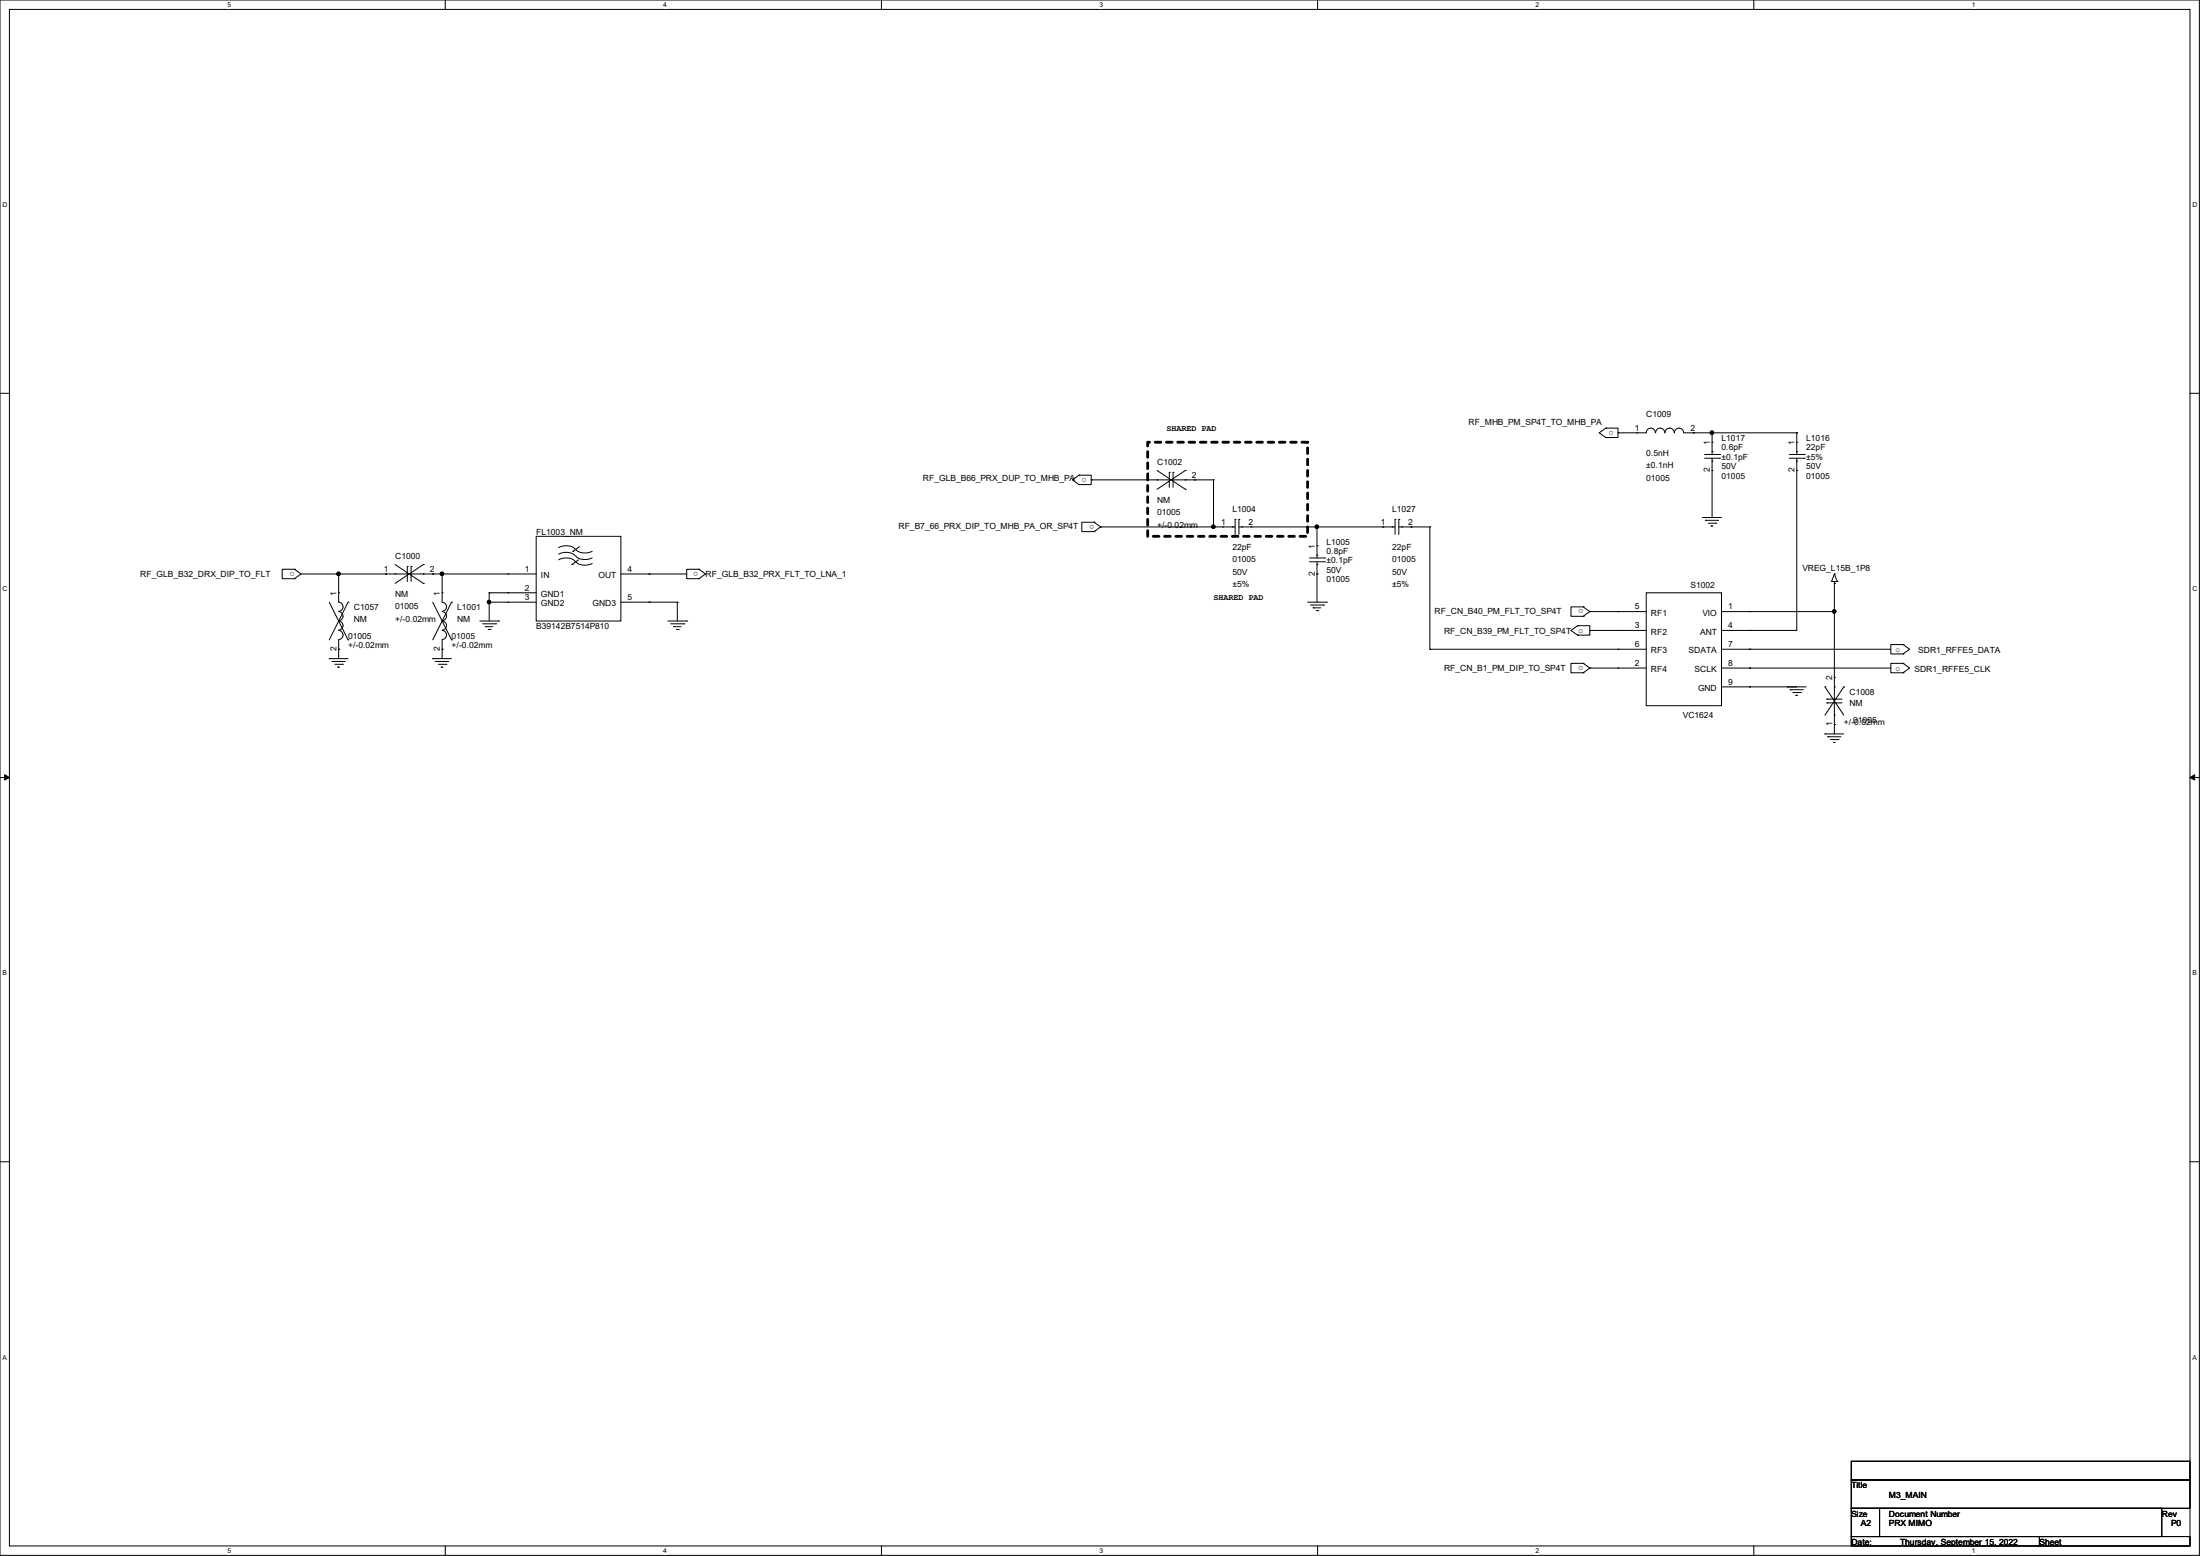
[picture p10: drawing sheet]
<svg xmlns="http://www.w3.org/2000/svg" width="297mm" height="210mm" viewBox="0 0 297 210" stroke-linecap="round" stroke-linejoin="round" font-family="sans-serif">
<path d="M0 0h296.9v209.9h-296.9zM1.3 1.3h294.4v207.4h-294.4z" fill="none" stroke="#000" stroke-width=".14"/>
<g fill="#fff">
<path d="M30.7 .1h.5v1h-.5z"/>
<path d="M30.7 208.8h.5v1h-.5z"/>
</g>
<path d="M60.1 0v1.3M60.1 208.7v1.2" fill="none" stroke="#000" stroke-width=".14"/>
<g fill="#fff">
<path d="M89.5 .1h.5v1h-.5z"/>
<path d="M89.5 208.8h.5v1h-.5z"/>
</g>
<path d="M119 0v1.3M119 208.7v1.2" fill="none" stroke="#000" stroke-width=".14"/>
<g fill="#fff">
<path d="M148.4 .1h.5v1h-.5z"/>
<path d="M148.4 208.8h.5v1h-.5z"/>
</g>
<path d="M177.9 0v1.3M177.9 208.7v1.2" fill="none" stroke="#000" stroke-width=".14"/>
<g fill="#fff">
<path d="M207.3 .1h.5v1h-.5z"/>
<path d="M207.3 208.8h.5v1h-.5z"/>
</g>
<path d="M236.8 0v1.3M236.8 208.7v1.2" fill="none" stroke="#000" stroke-width=".14"/>
<g fill="#fff">
<path d="M266.2 .1h.5v1h-.5z"/>
<path d="M266.2 208.8h.5v1h-.5z"/>
<path d="M.3 27.2h.7v1h-.7z"/>
<path d="M296 27.2h.6v1h-.6z"/>
<path d="M.3 79h.7v1h-.7z"/>
<path d="M296 79h.6v1h-.6z"/>
</g>
<path d="M0 53.1h1.3M295.7 53.1h1.2" fill="none" stroke="#000" stroke-width=".14"/>
<g fill="#fff">
<path d="M.3 130.9h.6v1h-.6z"/>
<path d="M296 130.9h.6v1h-.6z"/>
</g>
<path d="M0 104.9h1.3M295.7 104.9h1.2" fill="none" stroke="#000" stroke-width=".14"/>
<path d="M.6 104.6l.7 .3-.7 .4zM295.7 104.9l.6-.3v.7z" fill="#000" stroke="#000" stroke-width=".14"/>
<g fill="#fff">
<path d="M.3 182.7h.6v1h-.6z"/>
<path d="M296 182.7h.5v1h-.5z"/>
</g>
<g fill="none" stroke="#000" stroke-width=".14">
<path d="M216.8 59.1h.1M216.8 57.8h.1M216.8 57.8h1.6v1.3h-1.6M216.8 57.8l-.9 .6 .9 .7M218.4 58.4h.1M221 58.4h.1M223.5 58.4a.61 .61 0 0 0-.6-.6 .61 .61 0 0 0-.7 .6h-3.8M224.7 58.4a.61 .61 0 0 0-.6-.6 .61 .61 0 0 0-.6 .6M226 58.4a.61 .61 0 0 0-.6-.6 .61 .61 0 0 0-.6 .6M227.3 58.4a.61 .61 0 0 0-.6-.6 .61 .61 0 0 0-.6 .6M227.3 58.4h15.3M228.6 58.4h.1"/>
<path d="M231.1 59.7h.1M231.1 58.4h.1M231.1 58.4v2.9M242.6 59.7h.1M242.6 58.4h.1M242.6 58.4v2.9M39.8 78.1h.1M39.8 76.8h.1M39.8 76.8h-1.7v1.3h1.7M39.8 76.8l.8 .7M40.6 77.5l-.8 .6M40.6 77.5h14.4"/>
<path d="M45.7 77.5v3.8a.61 .61 0 0 1 .6 .6 .61 .61 0 0 1-.6 .6M45.7 77.5h.1M52.1 77.5h.1M53.3 77.5h.1M53.3 76.2l3.8 2.5M55 76.5h.1M55 76.5v2M55.5 76.5h.1M55.5 77.5h16.9M55.5 76.5v2M57.1 77.5h.1M57.1 78.7h.1"/>
<path d="M57.1 76.2h.1M57.1 76.2l-3.8 2.5M58.4 77.5h.1M59.7 77.5v3.8a.61 .61 0 0 1 .6 .6 .61 .61 0 0 1-.6 .6M59.7 77.5h.1M68.6 77.5h.1M72.4 72.4h11.4v11.4h-11.4zM75.4 73.9a1.88 1.88 0 0 1 2.3 .3M75.4 75.6a1.88 1.88 0 0 1 2.3 .2M75.4 74.8a1.88 1.88 0 0 1 2.3 .3M77.2 76.2h.1M77.3 74.4h.1"/>
<path d="M77.8 75.1a1.94 1.94 0 0 0 2.2 .2M77.8 75.8a1.94 1.94 0 0 0 2.2 .3M77.8 74.2a1.94 1.94 0 0 0 2.2 .2M78.1 75.6l-.9 .6M78.2 73.8l-.9 .6M83.8 77.5h8.9M87.6 77.5h.1M94.4 78.1h.1M94.4 76.8h.1M94.4 76.8h-1.7v1.3h1.7M94.4 76.8l.8 .7-.8 .6M145.7 65.4h.1"/>
<path d="M145.7 64.1h.1M145.7 64.1h1.6v1.3h-1.6M145.7 64.1l-.9 .7 .9 .6M147.3 64.8h.1M147.3 64.8h10.6M147.7 71.8h.1M147.7 70.5h.1M147.7 70.5h-1.7v1.3h1.7M147.7 70.5l.9 .6M148.6 71.1h.1M148.6 71.1l-.9 .7M148.6 71.1h18.2"/>
<path d="M154.9 64.8h.1M156.2 64.8h.1M156.2 63.5l3.8 2.5M157.9 63.8h.1M157.9 63.8v2M158.4 63.8h.1M158.4 63.8v2M158.4 64.8h5.4M160 64.8h.1M160 66h.1M160 63.5h.1M160 63.5l-3.8 2.5"/>
<path d="M161.3 64.8h.1M163.8 64.8h.1M163.8 71.1h.1M163.8 64.8v6.3M165.1 71.1h.1M166.4 71.1h.1M166.8 70.1h.1M166.8 70.1v2M167.3 70.1h.1M167.3 71.1h21M167.3 70.1v2M167.6 71.1h.1"/>
<path d="M168.9 71.1h.1M176.8 75.3h2M176.8 75.8h2M177.8 74.9h.1M177.8 76.2h.1M177.8 73.7h.1M177.8 77.5h.1M177.8 71.1h.1M177.8 71.1v4.2M177.8 75.8v5.5M178.8 75.3h.1M178.8 75.8h.1"/>
<path d="M186.7 71.1h.1M188 71.1h.1M188.3 70.1h.1M188.3 70.1v2M188.8 70.1h.1M188.8 70.1v2M188.8 71.1h4.2M189.2 71.1h.1M190.5 71.1h.1M193 71.1h.1M193 71.1v16.5M229.9 69.8h.1"/>
<path d="M229.9 69.8h2.5M230.1 61.3h2.1M230.1 61.8h2.1M230.3 70.2h.1M230.3 70.2h1.7M230.6 70.6h1M231 71h.1M231 71h.3M231.1 61h.1M231.1 62.2h.1M231.1 63.5h.1M231.1 69.8h.1"/>
<path d="M231.1 61.8v8M231.6 70.6h.1M232.2 61.3h.1M232.2 61.8h.1M241.6 61.3h2M241.6 61.8h2M242.6 61h.1M242.6 62.2h.1M242.6 63.5h.1M242.6 61.8v23.3h-10.2M243.6 61.3h.1M243.6 61.8h.1"/>
<path d="M247.3 78.5h.1M247.3 78.5h.7M247.6 78.7h.1M247.6 77.5h.1M247.6 78.5v15.9M247.6 77.5l-.3 1M247.6 77.5l.4 1M248 78.5h.1M44.4 88.9h.1M44.4 88.9h2.6M44.4 81.3l2.6 5.1M44.8 89.3h.1"/>
<path d="M44.8 89.3h1.8M45.2 89.7h1M45.6 90h.1M45.6 90h.2M45.7 82.5a.61 .61 0 0 1 .6 .7 .61 .61 0 0 1-.6 .6M45.7 83.8a.61 .61 0 0 1 .6 .6 .61 .61 0 0 1-.6 .6M45.7 85.1a.61 .61 0 0 1 .6 .6 .61 .61 0 0 1-.6 .6M45.7 80h.1M45.7 87.6h.1M45.7 86.4v2.5M46.2 89.7h.1M47 81.3h.1"/>
<path d="M47 86.4h.1M47 81.3l-2.6 5.1M58.4 88.9h.1M58.4 88.9h2.6M58.4 81.3l2.6 5.1M58.8 89.3h.1M58.8 89.3h1.8M59.2 89.7h1M59.6 90h.1M59.6 90h.2M59.7 82.5a.61 .61 0 0 1 .6 .7 .61 .61 0 0 1-.6 .6M59.7 83.8a.61 .61 0 0 1 .6 .6 .61 .61 0 0 1-.6 .6"/>
<path d="M59.7 85.1a.61 .61 0 0 1 .6 .6 .61 .61 0 0 1-.6 .6M59.7 80h.1M59.7 87.6h.1M59.7 86.4v2.5M60.2 89.7h.1M61 81.3h.1M61 86.4h.1M61 81.3l-2.6 5.1M64.8 83.8h2.5M65.2 84.2h1.7M65.5 84.6h.1M65.5 84.6h1"/>
<path d="M65.9 85h.3M66 80h.1M66 81.3h.1M66 81.3h6.4M66 80h6.4M66 80v3.8M66.2 85h.1M66.9 84.2h.1M67.3 83.8h.1M68.6 81.3h.1M68.6 80h.1M83.8 81.3h7.6"/>
<path d="M87.6 81.3h.1M90.2 83.8h2.5M90.6 84.2h1.7M90.9 84.6h.1M90.9 84.6h1M91.3 85h.3M91.4 81.3h.1M91.4 81.3v2.5M91.6 85h.1M92.3 84.2h.1M92.7 83.8h.1M176.5 81.3h2.6"/>
<path d="M176.9 81.7h1.8M177.3 82h.1M177.3 82h1M177.7 82.4h.2M177.9 82.4h.1M178.7 81.7h.1M179.1 81.3h.1M193 87.6h.1M193 87.6h29.2M213 84.5h.1M213 85.7h.1M213 84.5h1.6v1.2h-1.6"/>
<path d="M213 84.5l-.9 .6 .9 .6M213.7 83.2h.1M213.7 81.9h.1M213.7 81.9h-1.6v1.3h1.6M213.7 90.8h.1M213.7 89.5h.1M213.7 89.5h-1.6v1.3h1.6M213.7 81.9l.9 .6M213.7 89.5l.9 .7M214.6 82.5h.1M214.6 90.2h.1M214.6 85.1h.1"/>
<path d="M214.6 82.5l-.9 .7M214.6 90.2l-.9 .6M214.6 82.5h7.6M214.6 90.2h7.6M214.6 85.1h7.6M218.4 90.2h.1M218.4 85.1h.1M218.4 82.5h.1M218.4 87.6h.1M222.2 80h10.2v15.2h-10.2zM232.4 92.7h11.4M232.4 82.5h15.2"/>
<path d="M232.4 90.2h22.9M232.4 87.6h22.9M236.2 82.5h.1M236.2 85.1h.1M236.2 87.6h.1M236.2 90.2h.1M236.2 92.7h.1M241.3 92.7h.1M241.7 93.1h.1M241.7 93.1h1.8M242.1 93.5h1M242.4 93.9h.1"/>
<path d="M242.4 93.9h.3M243.1 93.5h.1M246.4 99.1h.1M246.4 92.7h.1M246.4 99.1h2.5M246.4 92.7l2.5 3.8M246.6 94.9h.1M246.6 94.4h.1M246.6 94.9h2.1M246.6 94.4h2.1M246.8 99.4h.1M246.8 99.4h1.7"/>
<path d="M247.1 99.8h1.1M247.6 96.5h.1M247.6 92.7h.1M247.6 97.8h.1M247.6 91.4h.1M247.6 82.5h.1M247.6 94.9v4.2M248.2 99.8h.1M248.9 92.7h.1M248.9 92.7l-2.5 3.8M256.9 87h.1M256.9 88.3h.1"/>
<path d="M256.9 87h-1.6v1.3h1.6M256.9 89.5h.1M256.9 90.8h.1M256.9 89.5h-1.6v1.3h1.6M256.9 87l.9 .6-.9 .7M256.9 89.5l.9 .7-.9 .6M247.5 100.2h.1M247.5 100.2h.3M0 156.8h1.3M295.7 156.8h1.2M249.9 197.2h45.8v2.6h-45.8zM249.9 199.8h45.8v3.8h-45.8z"/>
<path d="M249.9 203.6h3.8v3.8h-3.8zM249.9 207.4h25.4v1.3h-25.4zM253.7 203.6h38.1v3.8h-38.1zM275.3 207.4h20.4v1.3h-20.4z"/>
</g>
<path d="M154.9 59.7h21.6v12.7h-21.6z" fill="none" stroke="#000" stroke-width=".38" stroke-dasharray=".8 .8"/>
<g fill="#000" stroke="#000" stroke-width=".14">
<circle cx="231.1" cy="58.4" r=".23"/>
<circle cx="45.7" cy="77.4" r=".23"/>
<circle cx="59.7" cy="77.4" r=".23"/>
<circle cx="163.8" cy="71.1" r=".23"/>
<circle cx="177.8" cy="71.1" r=".23"/>
<circle cx="66" cy="81.3" r=".23"/>
<circle cx="247.6" cy="82.5" r=".23"/>
</g>
<g font-size="1.1">
<text x="157.5" y="58.1">SHARED PAD</text>
<text x="198.3" y="57.4">RF_MHB_PM_SP4T_TO_MHB_PA</text>
<text x="217.8" y="58.1" transform="rotate(-180 217.8 58.1)">o</text>
<text x="220.7" y="58.1">1</text>
<text x="222.3" y="56.3">C1009</text>
<text x="228.2" y="58.1">2</text>
<text x="232.4" y="59.5">L1017</text>
<text x="243.8" y="59.5">L1016</text>
<text x="124.6" y="65">RF_GLB_B66_PRX_DUP_TO_MHB_PA</text>
<text x="146.7" y="64.5" transform="rotate(-180 146.7 64.5)">o</text>
<text x="154.7" y="64.5">1</text>
<text x="156.2" y="62.7">C1002</text>
<text x="160.9" y="64.5">2</text>
<text x="222.3" y="61.6">0.5nH</text>
<text x="222.3" y="63.2">±0.1nH</text>
<text x="222.3" y="64.9">01005</text>
<text x="230.9" y="63.7" transform="rotate(-90 230.9 63.7)">2</text>
<text x="230.9" y="60.1" transform="rotate(-90 230.9 60.1)">1</text>
<text x="232.4" y="60.8">0.6pF</text>
<text x="232.4" y="64.6">01005</text>
<text x="232.4" y="63.3">50V</text>
<text x="232.4" y="62.1">±0.1pF</text>
<text x="242.3" y="63.7" transform="rotate(-90 242.3 63.7)">2</text>
<text x="242.3" y="60.1" transform="rotate(-90 242.3 60.1)">1</text>
<text x="243.8" y="60.8">22pF</text>
<text x="243.8" y="64.6">01005</text>
<text x="243.8" y="63.3">50V</text>
<text x="243.8" y="62.1">±5%</text>
<text x="121.3" y="71.5">RF_B7_66_PRX_DIP_TO_MHB_PA_OR_SP4T</text>
<text x="147.7" y="70.8" transform="rotate(-180 147.7 70.8)">o</text>
<text x="156.2" y="67.9">NM</text>
<text x="156.2" y="69.6">01005</text>
<text x="156.2" y="71.2">+/-0.02mm</text>
<text x="164.9" y="70.8">1</text>
<text x="166.4" y="69">L1004</text>
<text x="168.5" y="70.8">2</text>
<text x="186.4" y="70.8">1</text>
<text x="188" y="69">L1027</text>
<text x="190.1" y="70.8">2</text>
<text x="18.9" y="77.8">RF_GLB_B32_DRX_DIP_TO_FLT</text>
<text x="39.8" y="77.2" transform="rotate(-180 39.8 77.2)">o</text>
<text x="51.8" y="77.2">1</text>
<text x="53.3" y="75.4">C1000</text>
<text x="58" y="77.2">2</text>
<text x="70.9" y="77.2">1</text>
<text x="72.4" y="72.2">FL1003_NM</text>
<text x="84.7" y="77.2">4</text>
<text x="94.2" y="77.2" transform="rotate(-180 94.2 77.2)">o</text>
<text x="95.3" y="77.8">RF_GLB_B32_PRX_FLT_TO_LNA_1</text>
<text x="166.4" y="74.3">22pF</text>
<text x="166.4" y="75.9">01005</text>
<text x="166.4" y="77.6">50V</text>
<text x="177.5" y="77.7" transform="rotate(-90 177.5 77.7)">2</text>
<text x="177.5" y="74" transform="rotate(-90 177.5 74)">1</text>
<text x="179.1" y="73.5">L1005</text>
<text x="179.1" y="74.8">0.8pF</text>
<text x="179.1" y="77.3">50V</text>
<text x="179.1" y="76">±0.1pF</text>
<text x="188" y="74.3">22pF</text>
<text x="188" y="75.9">01005</text>
<text x="188" y="77.6">50V</text>
<text x="243.3" y="77">VREG_L15B_1P8</text>
<text x="45.4" y="80.4" transform="rotate(-90 45.4 80.4)">1</text>
<text x="47.8" y="82.4">C1057</text>
<text x="47.8" y="83.9">NM</text>
<text x="53.3" y="80.6">NM</text>
<text x="53.3" y="82.3">01005</text>
<text x="53.3" y="83.9">+/-0.02mm</text>
<text x="59.4" y="80.4" transform="rotate(-90 59.4 80.4)">1</text>
<text x="61.7" y="82.4">L1001</text>
<text x="61.7" y="83.9">NM</text>
<text x="70.9" y="81">3</text>
<text x="70.9" y="79.7">2</text>
<text x="73" y="78">IN</text>
<text x="73" y="81.8">GND2</text>
<text x="73" y="80.6">GND1</text>
<text x="80" y="81.8">GND3</text>
<text x="80.8" y="78">OUT</text>
<text x="84.7" y="81">5</text>
<text x="163.8" y="81">SHARED PAD</text>
<text x="166.4" y="79.2">±5%</text>
<text x="179.1" y="78.6">01005</text>
<text x="188" y="79.2">±5%</text>
<text x="193.7" y="82.9">RF_CN_B40_PM_FLT_TO_SP4T</text>
<text x="213.7" y="82.3" transform="rotate(-180 213.7 82.3)">o</text>
<text x="220.7" y="82.3">5</text>
<text x="222.9" y="83.1">RF1</text>
<text x="228.2" y="79.3">S1002</text>
<text x="229.8" y="83.1">VIO</text>
<text x="233.3" y="82.3">1</text>
<text x="45.4" y="87.9" transform="rotate(-90 45.4 87.9)">2</text>
<text x="47" y="86.2">01005</text>
<text x="47" y="87.5">+/-0.02mm</text>
<text x="59.4" y="87.9" transform="rotate(-90 59.4 87.9)">2</text>
<text x="61" y="86.2">01005</text>
<text x="61" y="87.5">+/-0.02mm</text>
<text x="72.4" y="84.9">B39142B7514P810</text>
<text x="194.9" y="85.6">RF_CN_B39_PM_FLT_TO_SP4T</text>
<text x="213.1" y="85.4">o</text>
<text x="213.7" y="89.9" transform="rotate(-180 213.7 89.9)">o</text>
<text x="220.7" y="89.9">2</text>
<text x="220.7" y="84.8">3</text>
<text x="220.7" y="87.3">6</text>
<text x="222.9" y="85.6">RF2</text>
<text x="222.9" y="88.2">RF3</text>
<text x="228" y="88.2">SDATA</text>
<text x="229.5" y="85.6">ANT</text>
<text x="233.3" y="84.8">4</text>
<text x="233.3" y="87.3">7</text>
<text x="233.3" y="89.9">8</text>
<text x="255.9" y="88">o</text>
<text x="259" y="88.1">SDR1_RFFE5_DATA</text>
<text x="194.9" y="90.5">RF_CN_B1_PM_DIP_TO_SP4T</text>
<text x="222.9" y="90.7">RF4</text>
<text x="228.8" y="90.7">SCLK</text>
<text x="229.2" y="93.3">GND</text>
<text x="233.3" y="92.4">9</text>
<text x="247.4" y="91.8" transform="rotate(-90 247.4 91.8)">2</text>
<text x="249.7" y="93.8">C1008</text>
<text x="249.7" y="95.3">NM</text>
<text x="255.9" y="90.5">o</text>
<text x="258.5" y="90.6">SDR1_RFFE5_CLK</text>
<text x="227.2" y="96.9">VC1624</text>
<text x="247.4" y="98" transform="rotate(-90 247.4 98)">1</text>
<text x="248.9" y="97.9">+/-0.02mm</text>
<text x="250.2" y="97.6">01005</text>
<text x="249.9" y="200.9">Title</text>
<text x="255" y="202.1">M3_MAIN</text>
<text x="249.9" y="204.7">Size</text>
<text x="249.9" y="208.5">Date:</text>
<text x="251.2" y="206">A2</text>
<text x="255" y="204.7">Document Number</text>
<text x="255" y="206">PRX MIMO</text>
<text x="256.5" y="208.5">Thursday, September 15, 2022</text>
<text x="275.3" y="208.5">Sheet</text>
<text x="291.9" y="204.7">Rev</text>
<text x="293.1" y="206">P0</text>
</g>
<g font-size=".9">
<text x="30.7" y=".9">5</text>
<text x="89.5" y=".9">4</text>
<text x="148.4" y=".9">3</text>
<text x="207.3" y=".9">2</text>
<text x="266.2" y=".9">1</text>
<text x=".3" y="28">D</text>
<text x="296" y="28">D</text>
<text x=".3" y="79.8">C</text>
<text x="296" y="79.8">C</text>
<text x=".3" y="131.7">B</text>
<text x="296" y="131.7">B</text>
<text x=".3" y="183.5">A</text>
<text x="296" y="183.5">A</text>
<text x="30.7" y="209.6">5</text>
<text x="89.5" y="209.6">4</text>
<text x="148.4" y="209.6">3</text>
<text x="207.3" y="209.6">2</text>
<text x="266.2" y="209.6">1</text>
</g>
</svg>
